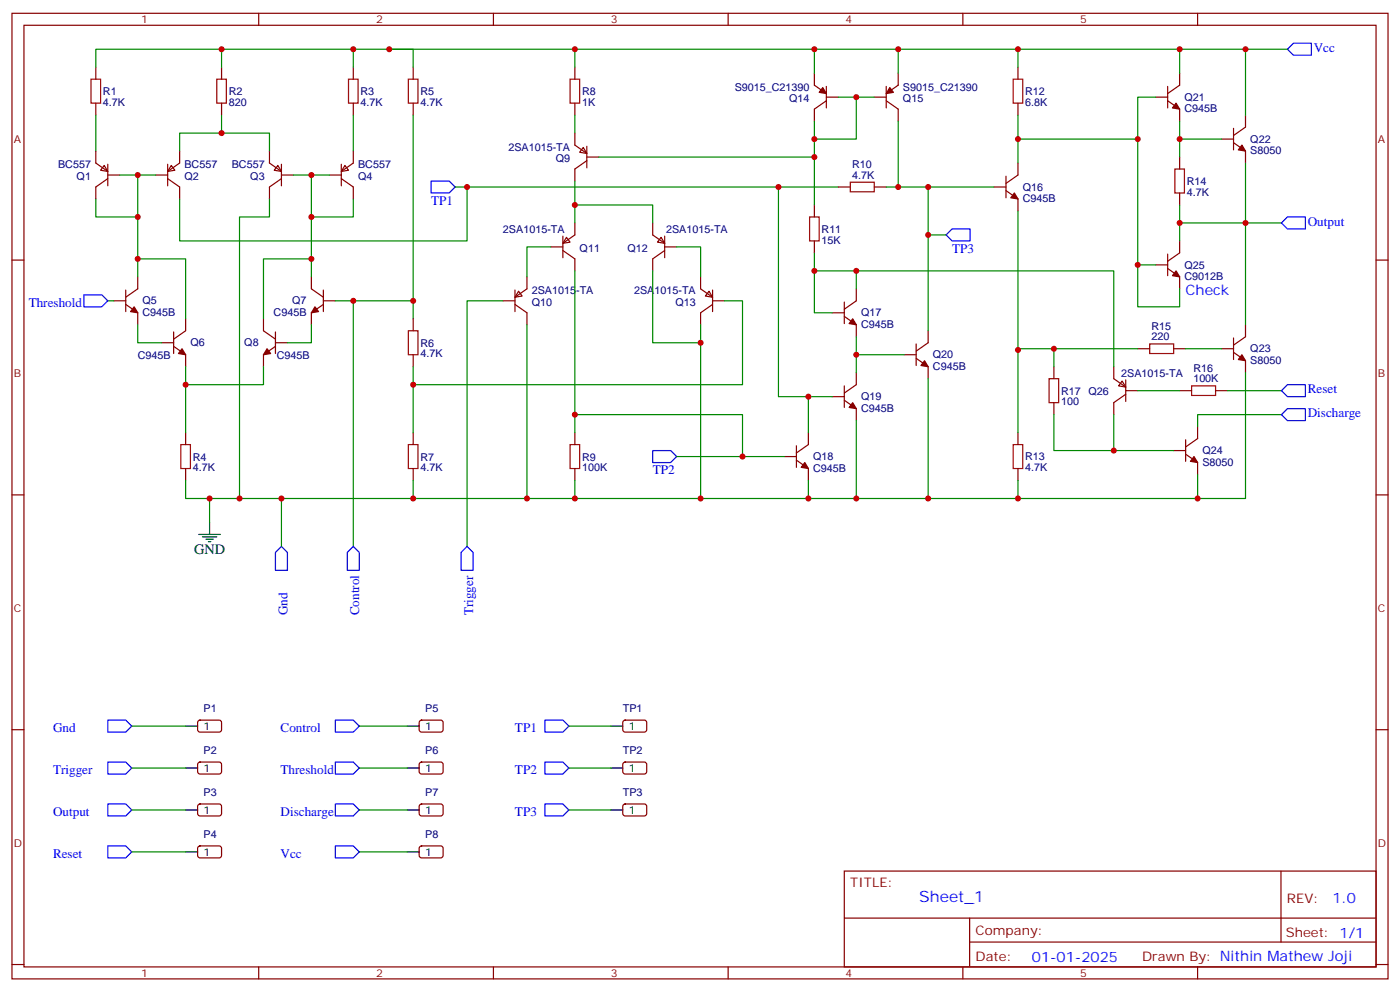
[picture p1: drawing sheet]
<svg xmlns="http://www.w3.org/2000/svg" width="412mm" height="292mm" viewBox="0 0 412 292" stroke-linecap="round" stroke-linejoin="round" font-family="sans-serif">
<g fill="none" stroke="#870000" stroke-width=".35">
<path d="M3.5 3.9h405.4v284.4h-405.4zM7.1 7.4h398.2v277.3h-398.2zM28.2 19.8v3.5M65.3 19.8v3.5M76.2 3.9v3.5M104.1 19.8v3.5M121.7 19.8v3.5M145.3 3.9v3.5M169.3 19.8v3.5M214.5 3.9v3.5M283.6 3.9v3.5M299.9 19.8v3.5"/>
<path d="M352.8 3.9v3.5M28.2 30.4v3.5M65.3 30.4v3.5M104.1 30.4v3.5M121.7 30.4v3.5M169.3 30.4v3.5M169.3 39.2v3.5l3.6 2.5M239.9 21.6v3.5l3.5 2.5M243.4 29.7l-3.5 2.4v3.6M243.4 28.6h3.5M243.4 25.4v6.4M257.5 28.6h3.6"/>
<path d="M261.1 29.7l3.5 2.4v3.6M261.1 25.4v6.4M264.6 21.6v3.5l-3.5 2.5M299.9 30.4v3.5M340.4 28.6h3.6M344 29.7l3.5 2.4v3.6M344 25.4v6.4M347.5 21.6v3.5l-3.5 2.5M363.4 37.8v6.3M366.9 33.9v3.5l-3.5 2.5M28.2 44.5v3.5l3.5 2.5M30.7 48.7l1 1.8-2.1-.4z"/>
<path d="M31.7 52.6l-3.5 2.5v3.5M31.7 51.5h3.6M31.7 48.4v6.3M45.9 51.5h3.5M49.4 52.6l3.5 2.5v3.5M49.4 48.4v6.3M50.4 48.7l1.1 1.4-2.1 .4zM52.9 44.5v3.5l-3.5 2.5M79.4 44.5v3.5l3.5 2.5M81.8 48.7l1.1 1.8-2.1-.4zM82.9 51.5h3.5M82.9 52.6l-3.5 2.5v3.5"/>
<path d="M82.9 48.4v6.3M97 51.5h3.5M100.5 52.6l3.6 2.5v3.5M100.5 48.4v6.3M101.6 48.7l1.1 1.4-2.2 .4zM104.1 44.5v3.5l-3.6 2.5M171.8 43.4l1.1 1.8-2.2-.4zM172.9 47.3l-3.6 2.5v3.5M172.9 46.2h3.5M172.9 43.1v6.3M246.9 55.1h3.6M257.5 55.1h3.6"/>
<path d="M292.8 55.1h3.5M296.3 56.1l3.6 2.5v3.5M296.3 51.9v6.3M299.9 48v3.5l-3.6 2.5M347.5 46.2v3.6M347.5 56.8v3.6M359.8 41h3.6M363.4 42l3.5 2.5v3.5M3.5 76.6h3.6M162.3 72.7h3.5M165.8 73.8l3.5 2.4v3.6M165.8 69.5v6.4"/>
<path d="M166.9 69.9l1 1.4-2.1 .3zM169.3 65.7v3.5l-3.5 2.4M192.3 65.7v3.5l3.5 2.4M194.7 69.9l1.1 1.7-2.1-.3zM195.8 72.7h3.5M195.8 73.8l-3.5 2.4v3.6M195.8 69.5v6.4M239.9 60.4v3.5M239.9 70.9v3.6M340.4 78h3.6M344 79.1l3.5 2.4v3.6M344 74.8v6.4"/>
<path d="M347.5 70.9v3.6l-3.5 2.4M405.3 76.6h3.6M33.5 88.6h3.5M37 89.6l3.6 2.5v3.5M37 85.4v6.4M40.6 81.5v3.6l-3.6 2.4M51.2 97.8v6.3M54.7 93.9v3.5l-3.5 2.5M77.6 93.9v3.5l3.5 2.5M81.1 97.8v6.3M91.7 81.5v3.6l3.5 2.4M95.2 88.6h3.6"/>
<path d="M95.2 89.6l-3.5 2.5v3.5M95.2 85.4v6.4M121.7 93.9v3.5M148.2 88.6h3.5M151.7 89.6l3.5 2.5v3.5M151.7 85.4v6.4M152.8 85.8l1 1.4-2.1 .3zM155.2 81.5v3.6l-3.5 2.4M206.4 81.5v3.6l3.5 2.4M208.8 85.8l1.1 1.7-2.1-.3zM209.9 88.6h3.5M209.9 89.6l-3.5 2.5v3.5"/>
<path d="M209.9 85.4v6.4M245.2 92.1h3.5M248.7 93.2l3.5 2.4v3.6M248.7 88.9v6.4M252.2 85.1v3.5l-3.5 2.5M273.4 97.4v3.5l-3.5 2.5M363.4 99.5v6.4M366.9 95.6v3.6l-3.5 2.4M47.6 100.9h3.6M51.2 102l3.5 2.5v3.5M81.1 100.9h3.6M81.1 102l-3.5 2.5v3.5"/>
<path d="M121.7 104.5v3.5M245.2 116.8h3.5M248.7 117.9l3.5 2.4v3.6M248.7 113.6v6.4M252.2 109.7v3.6l-3.5 2.4M266.3 104.5h3.6M269.9 105.5l3.5 2.5v3.5M269.9 101.3v6.3M310.4 108v3.5M310.4 118.6v3.5M328.1 108v3.5l3.5 2.5M330.6 112.2l1 1.8-2.1-.4z"/>
<path d="M331.6 116.1l-3.5 2.5v3.5M331.6 115h3.5M331.6 111.9v6.3M335.1 102.7h3.6M345.7 102.7h3.5M347.5 115h3.5M358.1 115h3.5M359.8 102.7h3.6M363.4 103.8l3.5 2.4v3.5M54.7 127.4v3.5M54.7 138v3.5M121.7 127.4v3.5"/>
<path d="M121.7 138v3.5M169.3 127.4v3.5M169.3 138v3.5M231.1 134.4h3.5M234.6 135.5l3.5 2.5v3.5M234.6 131.3v6.3M238.1 127.4v3.5l-3.5 2.5M299.9 127.4v3.5M299.9 138v3.5M345.7 132.7h3.5M349.2 133.7l3.6 2.5v3.5M349.2 129.5v6.4"/>
<path d="M352.8 125.6v3.6l-3.6 2.4M3.5 145.7h3.6M405.3 145.7h3.6M3.5 214.9h3.6M58.4 212.3l.5-.2h5.9l.5 .7-.1 2.4-.6 .4-6-.1-.4-.6v-2.1zM123.7 212.3l.5-.2h5.9l.4 .7v2.4l-.7 .4-5.9-.1-.4-.6v-2.1zM183.7 212.3l.4-.2h6l.4 .7-.1 2.4-.6 .4-5.9-.1-.5-.6v-2.1zM405.3 214.9h3.6M58.4 224.6l.5-.2 5.9 .1 .5 .6-.1 2.4-.6 .4h-6l-.4-.7v-2.1zM58.4 237l.5-.3 5.9 .1 .5 .7-.1 2.3-.6 .5-6-.1-.4-.6v-2.1zM123.7 224.6l.5-.2 5.9 .1 .4 .6v2.4l-.7 .4h-5.9l-.4-.7v-2.1zM123.7 237l.5-.3 5.9 .1 .4 .7v2.3l-.7 .5-5.9-.1-.4-.6v-2.1z"/>
<path d="M183.7 224.6l.4-.2 6 .1 .4 .6-.1 2.4-.6 .4h-5.9l-.5-.7v-2.1zM183.7 237l.4-.3 6 .1 .4 .7-.1 2.3-.6 .5-5.9-.1-.5-.6v-2.1zM58.4 249.3l.5-.2 5.9 .1 .5 .6-.1 2.4-.6 .4h-6l-.4-.7v-2.1zM123.7 249.3l.5-.2 5.9 .1 .4 .6v2.4l-.7 .4h-5.9l-.4-.7v-2.1zM248.7 256.5h156.6v28.2h-156.6zM377.3 256.5v20.9M248.7 270.4h156.5M285.6 277.4h119.6M285.6 270.4v14.1M3.5 284h3.6M76.2 284.7v3.6M145.3 284.7v3.6"/>
<path d="M214.5 284.7v3.6M283.6 284.7v3.6M352.8 284.7v3.6M405.3 284h3.6"/>
</g>
<g fill="#870000" stroke="#870000" stroke-width=".35">
<path d="M39.5 90.3l1.1 1.8-2.1-.3z"/>
<path d="M53.6 102.7l1.1 1.8-2.1-.4z"/>
<path d="M92.8 90.3l1 1.5-2.1 .3z"/>
<path d="M78.7 102.7l1 1.4-2.1 .4z"/>
<path d="M242.4 25.8l1 1.8-2.1-.4z"/>
<path d="M262.1 25.8l1.1 1.4-2.1 .4z"/>
<path d="M298.8 56.8l1.1 1.8-2.2-.4z"/>
<path d="M251.2 93.9l1 1.7-2.1-.3z"/>
<path d="M237.1 136.2l1 1.8-2.1-.4z"/>
<path d="M251.2 118.6l1 1.7-2.1-.3z"/>
<path d="M272.3 106.2l1.1 1.8-2.1-.4z"/>
<path d="M346.4 30.4l1.1 1.7-2.1-.3z"/>
<path d="M365.8 42.7l1.1 1.8-2.1-.4z"/>
<path d="M365.8 104.5l1.1 1.7-2.1-.3z"/>
<path d="M351.7 134.4l1.1 1.8-2.1-.3z"/>
<path d="M346.4 79.8l1.1 1.7-2.1-.3z"/>
</g>
<g fill="none" stroke="#008700" stroke-width=".35">
<path d="M28.2 19.8v-5.3h37.1v5.3M65.3 14.5h38.8v5.3M104.1 14.5h17.6v5.3M114.7 14.5h54.6v5.3M169.3 14.5h95.3v7.1M239.9 14.5v7.1M264.6 14.5h35.3v5.3M299.9 14.5h47.6v7.1M347.5 14.5h19.4v19.4M366.9 14.5h12.3M28.2 33.9v10.6M65.3 33.9v5.3"/>
<path d="M104.1 33.9v10.6M121.7 33.9v54.7M169.3 33.9v5.3M246.9 28.6h5.3v12.4h-12.3v-5.3M252.2 28.6h5.3M264.6 35.7v19.4h-3.5M299.9 33.9v14.1M340.4 28.6h-5.3v49.4M347.5 35.7v10.5M35.3 51.5h5.3v12.4h-12.4v-5.3M40.6 51.5h5.3M52.9 44.5v-5.3h26.5v5.3"/>
<path d="M79.4 58.6v5.3h-8.8v82.9h-15.9v-5.3M86.4 51.5h10.6M91.7 51.5v12.4h12.4v-5.3M134.1 55.1h3.5M169.3 53.3v7.1M176.4 46.2h63.5M229.3 55.1v61.7h8.8M239.9 41v19.4M246.9 55.1h-109.3v15.8h-84.7v-12.3M264.6 55.1h28.2M273.4 55.1v42.3M299.9 41h35.2"/>
<path d="M347.5 41h12.3M366.9 48v17.7h-19.4M40.6 63.9v17.6M40.6 76.2h14.1v17.7M91.7 63.9v17.6M91.7 76.2h-14.1v17.7M162.3 72.7h-7.1v8.8M169.3 65.7v-5.3h23v5.3M169.3 79.8v47.6M192.3 79.8v21.1h14.1v-5.3M199.3 72.7h7.1v8.8M239.9 74.5v5.3"/>
<path d="M252.2 79.8h75.9v28.2M273.4 69.2h5.3M299.9 62.1v65.3M340.4 78h-5.3v12.3h12.4v-5.2M347.5 60.4v10.5M377.5 65.7h-10.6v29.9M31.7 88.6h1.8M40.6 95.6v5.3h7M91.7 95.6v5.3h-7M98.8 88.6h22.9v5.3M104.1 88.6v72.3M148.2 88.6h-10.6v72.3"/>
<path d="M155.2 95.6v51.2h-84.6M213.4 88.6h5.3v24.7h-97M252.2 85.1v-5.3h-12.3v12.3h5.3M252.2 99.2v10.5M54.7 108v5.3h22.9v-5.3M54.7 113.3v14.1M121.7 108v19.4M206.4 100.9v45.9h-37.1M245.2 116.8h-7.1v10.6M252.2 104.5h14.1M273.4 111.5v35.3h-21.2M310.4 102.7v5.3"/>
<path d="M335.1 102.7h-35.2v.3M335.1 115h12.4M349.2 102.7h10.6M361.6 115h15.9M366.9 109.7v37.1h-67M169.3 122.1h49.4v12.3h12.4M199.3 134.4h19.4M252.2 123.9v22.9h-14.1M310.4 122.1v10.6h35.3M328.1 122.1v10.6M352.8 139.7v7.1M377.5 122.1h-24.7v3.5"/>
<path d="M61.7 146.8v7M82.9 146.8v14.1M121.7 141.5v5.3M169.3 141.5v5.3h-14.1M238.1 141.5v5.3h-31.7M299.9 141.5v5.3h-26.5M38.8 213.8h15.9M105.8 213.8h14.1M167.6 213.8h12.3M38.8 226.2h15.9M38.8 238.5h15.9M105.8 226.2h14.1"/>
<path d="M105.8 238.5h14.1M167.6 226.2h12.3M167.6 238.5h12.3M38.8 250.9h15.9M105.8 250.9h14.1"/>
</g>
<g fill="none" stroke="#a10000" stroke-width=".35">
<path d="M26.8 23.3h2.8v7.1h-2.8zM63.9 23.3h2.8v7.1h-2.8zM102.7 23.3h2.8v7.1h-2.8zM120.3 23.3h2.8v7.1h-2.8zM167.9 23.3h2.8v7.1h-2.8zM298.4 23.3h2.9v7.1h-2.9zM250.5 53.7h7v2.8h-7zM346.1 49.8h2.8v7h-2.8zM238.5 63.9h2.8v7h-2.8zM120.3 97.4h2.8v7.1h-2.8zM309 111.5h2.9v7.1h-2.9zM338.7 101.3h7v2.8h-7z"/>
<path d="M351 113.6h7.1v2.9h-7.1zM53.3 130.9h2.8v7.1h-2.8zM120.3 130.9h2.8v7.1h-2.8zM167.9 130.9h2.8v7.1h-2.8zM298.4 130.9h2.9v7.1h-2.9z"/>
</g>
<g fill="none" stroke="#000" stroke-width=".35">
<path d="M58.6 157.4h6.3M59.6 158.1h4.3M60.7 158.8h2.1M61.4 159.5h.7M61.7 153.8v3.6M54.7 213.8h3.5M119.9 213.8h3.6M179.9 213.8h3.5M54.7 226.2h3.5M54.7 238.5h3.5M119.9 226.2h3.6M119.9 238.5h3.6"/>
<path d="M179.9 226.2h3.5M179.9 238.5h3.5M54.7 250.9h3.5M119.9 250.9h3.6"/>
</g>
<g fill="none" stroke="#00f" stroke-width=".35">
<path d="M381 12.7h5.3v3.6h-5.3l-1.8-1.8zM127 53.3h5.3l1.8 1.8-1.8 1.7h-5.3zM278.7 69.2l1.8-1.8h5.3v3.5h-5.3zM377.5 65.7l1.7-1.8h5.3v3.5h-5.3zM24.7 86.8h5.3l1.7 1.8-1.7 1.7h-5.3zM377.5 115l1.7-1.7h5.3v3.5h-5.3zM192.3 132.7h5.3l1.7 1.7-1.7 1.8h-5.3zM377.5 122.1l1.7-1.8h5.3v3.6h-5.3zM82.9 160.9l1.8 1.8v5.3h-3.6v-5.3zM104.1 160.9l1.7 1.8v5.3h-3.5v-5.3zM137.6 160.9l1.7 1.8v5.3h-3.5v-5.3zM31.7 212.1h5.3l1.8 1.7-1.8 1.8h-5.3z"/>
<path d="M98.8 212.1h5.3l1.7 1.7-1.7 1.8h-5.3zM160.5 212.1h5.3l1.8 1.7-1.8 1.8h-5.3zM31.7 224.4h5.3l1.8 1.8-1.8 1.7h-5.3zM31.7 236.7h5.3l1.8 1.8-1.8 1.8h-5.3zM98.8 224.4h5.3l1.7 1.8-1.7 1.7h-5.3zM98.8 236.7h5.3l1.7 1.8-1.7 1.8h-5.3zM160.5 224.4h5.3l1.8 1.8-1.8 1.7h-5.3zM160.5 236.7h5.3l1.8 1.8-1.8 1.8h-5.3zM31.7 249.1h5.3l1.8 1.8-1.8 1.7h-5.3zM98.8 249.1h5.3l1.7 1.8-1.7 1.7h-5.3z"/>
</g>
<g fill="#c00">
<circle cx="273.4" cy="69.2" r=".88"/>
<circle cx="218.7" cy="134.4" r=".88"/>
<circle cx="137.6" cy="55.1" r=".88"/>
<circle cx="82.9" cy="146.8" r=".88"/>
<circle cx="328.1" cy="132.7" r=".88"/>
<circle cx="299.9" cy="146.8" r=".88"/>
<circle cx="366.9" cy="65.7" r=".88"/>
<circle cx="347.5" cy="14.5" r=".88"/>
<circle cx="299.9" cy="41" r=".88"/>
<circle cx="335.1" cy="41" r=".88"/>
<circle cx="347.5" cy="41" r=".88"/>
<circle cx="273.4" cy="146.8" r=".88"/>
<circle cx="252.2" cy="79.8" r=".88"/>
<circle cx="229.3" cy="55.1" r=".88"/>
<circle cx="238.1" cy="116.8" r=".88"/>
<circle cx="238.1" cy="146.8" r=".88"/>
<circle cx="206.4" cy="146.8" r=".88"/>
<circle cx="239.9" cy="79.8" r=".88"/>
<circle cx="252.2" cy="104.5" r=".88"/>
<circle cx="264.6" cy="55.1" r=".88"/>
<circle cx="264.6" cy="14.5" r=".88"/>
<circle cx="239.9" cy="41" r=".88"/>
<circle cx="239.9" cy="14.5" r=".88"/>
<circle cx="169.3" cy="146.8" r=".88"/>
<circle cx="155.2" cy="146.8" r=".88"/>
<circle cx="121.7" cy="88.6" r=".88"/>
<circle cx="104.1" cy="14.5" r=".88"/>
<circle cx="104.1" cy="88.6" r=".88"/>
<circle cx="65.3" cy="14.5" r=".88"/>
<circle cx="65.3" cy="39.2" r=".88"/>
<circle cx="91.7" cy="63.9" r=".88"/>
<circle cx="91.7" cy="51.5" r=".88"/>
<circle cx="40.6" cy="63.9" r=".88"/>
<circle cx="40.6" cy="51.5" r=".88"/>
<circle cx="54.7" cy="113.3" r=".88"/>
<circle cx="121.7" cy="146.8" r=".88"/>
<circle cx="91.7" cy="76.2" r=".88"/>
<circle cx="40.6" cy="76.2" r=".88"/>
<circle cx="121.7" cy="113.3" r=".88"/>
<circle cx="114.7" cy="14.5" r=".88"/>
<circle cx="169.3" cy="60.4" r=".88"/>
<circle cx="252.2" cy="28.6" r=".88"/>
<circle cx="239.9" cy="46.2" r=".88"/>
<circle cx="169.3" cy="14.5" r=".88"/>
<circle cx="70.6" cy="146.8" r=".88"/>
<circle cx="61.7" cy="146.8" r=".88"/>
<circle cx="206.4" cy="100.9" r=".88"/>
<circle cx="169.3" cy="122.1" r=".88"/>
<circle cx="252.2" cy="146.8" r=".88"/>
<circle cx="273.4" cy="55.1" r=".88"/>
<circle cx="347.5" cy="65.7" r=".88"/>
<circle cx="335.1" cy="78" r=".88"/>
<circle cx="299.9" cy="14.5" r=".88"/>
<circle cx="299.9" cy="103" r=".88"/>
<circle cx="352.8" cy="146.8" r=".88"/>
<circle cx="310.4" cy="102.7" r=".88"/>
<circle cx="366.9" cy="14.5" r=".88"/>
</g>
<text font-size="4.6" fill="#00f" x="270.8" y="265.5">Sheet_1</text>
<g font-size="4.2" fill="#00f">
<text x="349.2" y="86.8">Check</text>
<text x="392.5" y="265.8">1.0</text>
<text x="304" y="283.1">01-01-2025</text>
</g>
<text font-size="4.2" x="57.1" y="163">GND</text>
<g font-size="3.9" fill="#00f">
<text x="387" y="15.3">Vcc</text>
<text x="127" y="60.3">TP1</text>
<text x="385.2" y="66.5">Output</text>
<text x="280.5" y="74.4">TP3</text>
<text x="8.4" y="90.3">Threshold</text>
<text x="385.2" y="115.8">Reset</text>
<text x="385.2" y="122.9">Discharge</text>
<text x="192.3" y="139.6">TP2</text>
<text x="84.7" y="181.2" transform="rotate(-90 84.7 181.2)">Gnd</text>
<text x="105.8" y="181.2" transform="rotate(-90 105.8 181.2)">Control</text>
<text x="139.3" y="181.2" transform="rotate(-90 139.3 181.2)">Trigger</text>
<text x="15.6" y="215.5">Gnd</text>
<text x="82.6" y="215.5">Control</text>
<text x="151.7" y="215.5">TP1</text>
<text x="15.6" y="227.9">Trigger</text>
<text x="82.6" y="227.9">Threshold</text>
<text x="151.7" y="227.8">TP2</text>
<text x="15.6" y="240.2">Output</text>
<text x="82.6" y="240.2">Discharge</text>
<text x="151.7" y="240.2">TP3</text>
<text x="15.6" y="252.6">Reset</text>
<text x="82.6" y="252.6">Vcc</text>
</g>
<g font-size="3.9" fill="#800">
<text x="250.5" y="261.1">TITLE:</text>
<text x="379.1" y="265.8">REV:</text>
<text x="287.4" y="275.3">Company:</text>
<text x="378.7" y="275.9">Sheet: 1/1</text>
<text x="287.4" y="283">Date:</text>
<text x="336.4" y="283.1">Drawn By: Nithin Mathew Joji</text>
</g>
<g font-size="3.2" fill="#800">
<text x="41.6" y="6.9">1</text>
<text x="110.8" y="6.9">2</text>
<text x="179.9" y="6.9">3</text>
<text x="249.1" y="6.9">4</text>
<text x="318.2" y="6.9">5</text>
<text x="4.1" y="42">A</text>
<text x="405.9" y="42">A</text>
<text x="4.1" y="111.2">B</text>
<text x="405.9" y="111.2">B</text>
<text x="4.1" y="180.3">C</text>
<text x="405.9" y="180.3">C</text>
<text x="4.1" y="249.4">D</text>
<text x="405.9" y="249.4">D</text>
<text x="41.6" y="287.7">1</text>
<text x="110.8" y="287.7">2</text>
<text x="179.9" y="287.7">3</text>
<text x="249.1" y="287.7">4</text>
<text x="318.2" y="287.7">5</text>
</g>
<g font-size="3.2" fill="#000080">
<text x="30.3" y="28">R1</text>
<text x="67.4" y="28">R2</text>
<text x="106.2" y="28">R3</text>
<text x="123.8" y="28">R5</text>
<text x="171.4" y="28">R8</text>
<text x="216.4" y="26.7">S9015_C21390</text>
<text x="266" y="26.7">S9015_C21390</text>
<text x="302" y="28">R12</text>
<text x="348.9" y="29.7">Q21</text>
<text x="30.3" y="31.2">4.7K</text>
<text x="67.4" y="31.2">820</text>
<text x="106.2" y="31.2">4.7K</text>
<text x="123.8" y="31.2">4.7K</text>
<text x="171.4" y="31.2">1K</text>
<text x="232.5" y="30">Q14</text>
<text x="266" y="30">Q15</text>
<text x="302" y="31.2">6.8K</text>
<text x="348.9" y="33">C945B</text>
<text x="149.7" y="44.3">2SA1015-TA</text>
<text x="163.7" y="47.6">Q9</text>
<text x="368.3" y="45.4">S8050</text>
<text x="368.3" y="42">Q22</text>
<text x="17.1" y="49.6">BC557</text>
<text x="22.6" y="52.9">Q1</text>
<text x="54.3" y="49.6">BC557</text>
<text x="54.3" y="52.9">Q2</text>
<text x="68.3" y="49.6">BC557</text>
<text x="73.7" y="52.9">Q3</text>
<text x="105.5" y="49.6">BC557</text>
<text x="105.5" y="52.9">Q4</text>
<text x="251" y="52.6">4.7K</text>
<text x="251" y="49.4">R10</text>
<text x="301.3" y="59.5">C945B</text>
<text x="301.3" y="56.1">Q16</text>
<text x="349.6" y="57.6">4.7K</text>
<text x="349.6" y="54.5">R14</text>
<text x="148.2" y="68.6">2SA1015-TA</text>
<text x="196.2" y="68.6">2SA1015-TA</text>
<text x="242" y="71.7">15K</text>
<text x="242" y="68.6">R11</text>
<text x="170.7" y="74.1">Q11</text>
<text x="184.9" y="74.1">Q12</text>
<text x="348.9" y="82.4">C9012B</text>
<text x="348.9" y="79.1">Q25</text>
<text x="42" y="89.7">Q5</text>
<text x="86.1" y="89.7">Q7</text>
<text x="156.6" y="86.7">2SA1015-TA</text>
<text x="156.6" y="90">Q10</text>
<text x="186.8" y="86.7">2SA1015-TA</text>
<text x="199" y="90">Q13</text>
<text x="42" y="93">C945B</text>
<text x="80.6" y="93">C945B</text>
<text x="253.6" y="93.2">Q17</text>
<text x="56.1" y="102">Q6</text>
<text x="72" y="102">Q8</text>
<text x="253.6" y="96.5">C945B</text>
<text x="339.2" y="100.2">220</text>
<text x="339.2" y="97.1">R15</text>
<text x="40.6" y="105.7">C945B</text>
<text x="81.5" y="105.7">C945B</text>
<text x="123.8" y="105.2">4.7K</text>
<text x="123.8" y="102.1">R6</text>
<text x="274.8" y="105.5">Q20</text>
<text x="368.3" y="107.1">S8050</text>
<text x="368.3" y="103.8">Q23</text>
<text x="274.8" y="108.9">C945B</text>
<text x="330.3" y="111">2SA1015-TA</text>
<text x="351.5" y="112.6">100K</text>
<text x="351.5" y="109.4">R16</text>
<text x="253.6" y="117.9">Q19</text>
<text x="312.6" y="119.4">100</text>
<text x="312.6" y="116.2">R17</text>
<text x="320.7" y="116.4">Q26</text>
<text x="253.6" y="121.2">C945B</text>
<text x="56.8" y="135.6">R4</text>
<text x="123.8" y="135.6">R7</text>
<text x="171.4" y="135.6">R9</text>
<text x="239.5" y="135.5">Q18</text>
<text x="302" y="135.6">R13</text>
<text x="354.2" y="137.1">S8050</text>
<text x="354.2" y="133.7">Q24</text>
<text x="56.8" y="138.8">4.7K</text>
<text x="123.8" y="138.8">4.7K</text>
<text x="171.4" y="138.8">100K</text>
<text x="239.5" y="138.8">C945B</text>
<text x="302" y="138.7">4.7K</text>
<text x="60" y="209.7">P1</text>
<text x="125.2" y="209.7">P5</text>
<text x="183.4" y="209.7">TP1</text>
<text x="60" y="222.1">P2</text>
<text x="125.2" y="222.1">P6</text>
<text x="183.4" y="222.1">TP2</text>
<text x="60" y="234.4">P3</text>
<text x="125.2" y="234.4">P7</text>
<text x="183.4" y="234.4">TP3</text>
<text x="60" y="246.8">P4</text>
<text x="125.2" y="246.8">P8</text>
</g>
<g font-size="3.2">
<text x="60" y="214.9">1</text>
<text x="125.2" y="214.9">1</text>
<text x="185.2" y="214.9">1</text>
<text x="60" y="227.2">1</text>
<text x="125.2" y="227.2">1</text>
<text x="185.2" y="227.2">1</text>
<text x="60" y="239.6">1</text>
<text x="125.2" y="239.6">1</text>
<text x="185.2" y="239.6">1</text>
<text x="60" y="251.9">1</text>
<text x="125.2" y="251.9">1</text>
</g>
</svg>
